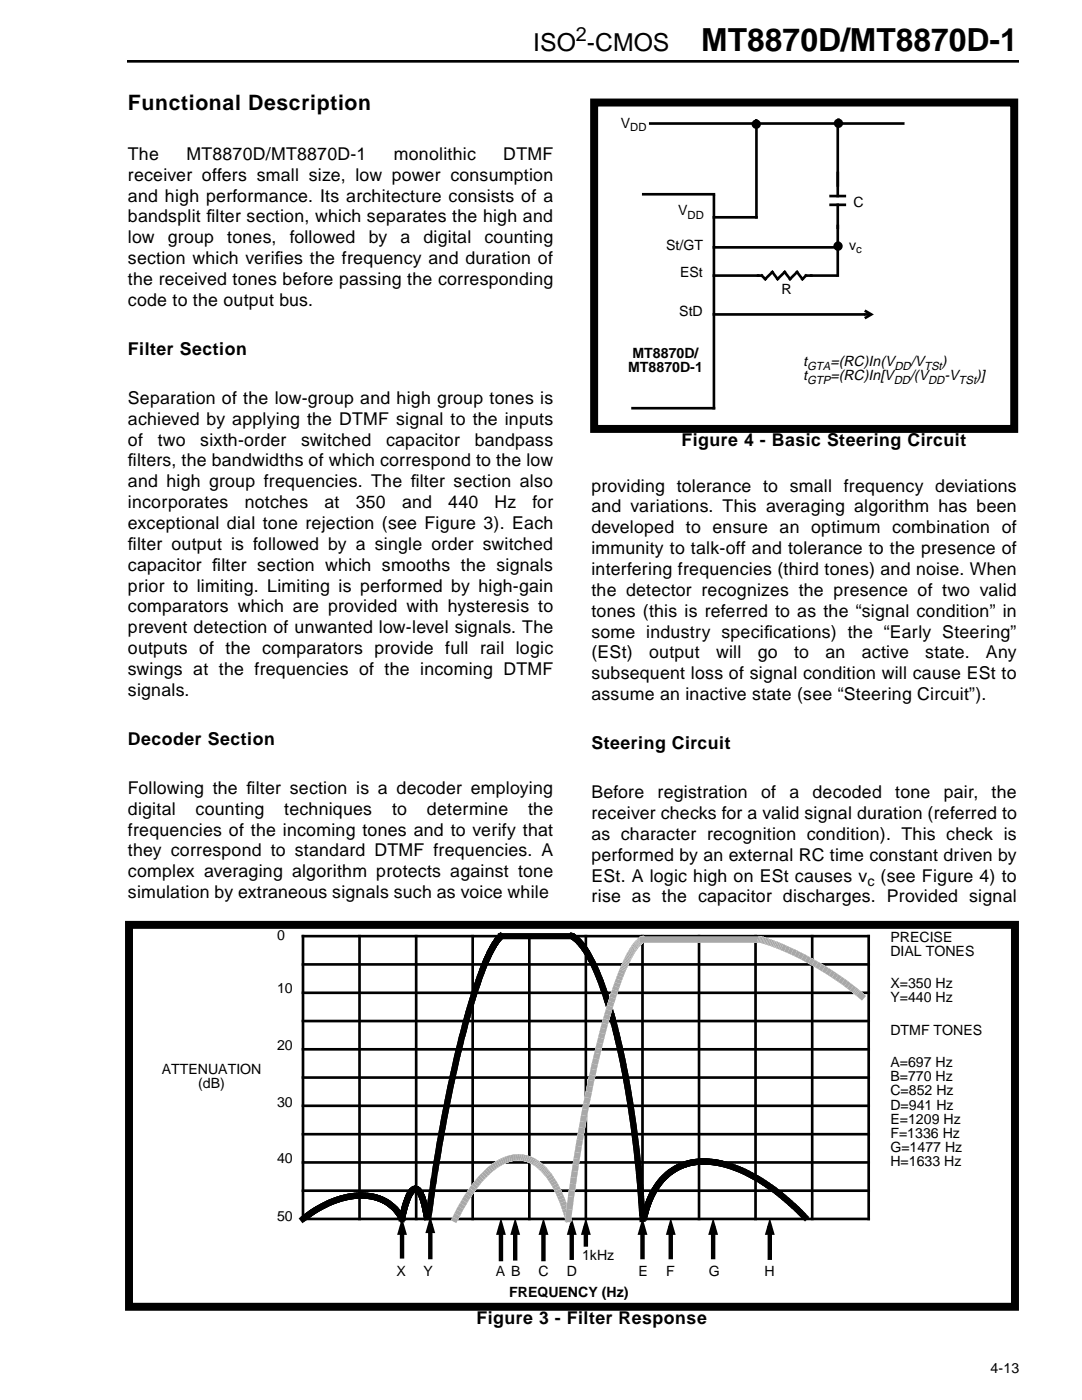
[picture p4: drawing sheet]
<svg xmlns="http://www.w3.org/2000/svg" width="216mm" height="279mm" viewBox="0 0 216 279" stroke-linecap="round" stroke-linejoin="round" font-family="sans-serif">
<path d="M25.4 12.2h177.9" fill="none" stroke="#000" stroke-width=".53"/>
<path d="M190.5 272h13v3.1h-13z" fill-rule="evenodd" fill="#fff"/>
<g fill="#000" stroke="#000" stroke-width=".53">
<path d="M128.4 38.8h14.1zM167.2 34.5v4.6zM167.2 24.6v12.4zM165.7 39.1h2.9zM129.8 24.6h50.4zM142.5 43.4h8.4zM150.9 24.6v18.8zM142.5 55h8.8zM151.3 55h.7zM152 55l.7 .7zM152.7 55.7l1.4-1.4zM154.1 54.3l1.1 1.4z"/>
<path d="M155.2 55.7l1.4-1.4zM156.6 54.3l1 1.4zM157.6 55.7l1.4-1.4zM159 54.3l1.1 1.4zM160.8 55l-.7 .7zM160.8 55h1.1zM161.9 55h4.9zM167.2 40.9v4.6zM142.5 49.4h24.7zM167.2 45.1v9.9zM165.7 40.9h2.9zM142.5 62.7h29.9z"/>
<path d="M126.2 81.5h16.3zM142.5 39.1v42.3zM60.5 186.8h112.8zM60.5 192.5h112.8zM60.5 198.1h112.8zM60.5 203.8h112.8zM60.5 209.4h112.8zM60.5 215h112.8zM60.5 220.7h112.8zM60.5 226.4h112.8zM60.5 232h112.8zM60.5 237.6h112.8z"/>
<path d="M60.5 186.8v56.5zM71.7 186.8v56.5zM83 186.8v56.5zM94.3 186.8v56.5zM105.6 186.8v56.5zM116.9 186.8v56.5zM128.2 186.8v56.5zM139.5 186.8v56.5zM150.8 186.8v56.5zM162.1 186.8v56.5zM173.3 186.8v56.5zM60.5 243.3h112.8z"/>
</g>
<g fill="none" stroke="#000" stroke-width=".53">
<path d="M172.4 62.7h1.5M172.5 62l1.4 .7-1.4 .8"/>
<circle cx="150.9" cy="24.8" r=".66"/>
<circle cx="167.3" cy="24.6" r=".66"/>
<circle cx="167.2" cy="49.1" r=".66"/>
</g>
<g fill="#000">
<path d="M150.4 24.2l.5-.2v.7v-.7a.71 .71 0 0 1 .7 .9 .71 .71 0 0 1-1 .5 .71 .71 0 0 1-.2-1.2zM166.8 24.1l.5-.2v.7v-.7a.71 .71 0 0 1 .7 .9 .71 .71 0 0 1-1 .4 .71 .71 0 0 1-.2-1.1zM166.7 48.6l.5-.2v.7v-.7a.71 .71 0 0 1 .7 .9 .71 .71 0 0 1-1 .4 .71 .71 0 0 1-.2-1.1zM79.9 246.2a.35 .35 0 0 1 .6-.1 .35 .35 0 0 1-.2 .6 .35 .35 0 0 1-.4-.3h.3h-.3zM85.6 245.8a.35 .35 0 0 1 .5 0 .35 .35 0 0 1-.1 .5 .35 .35 0 0 1-.5-.3h.4h-.4zM99.8 246.1a.35 .35 0 0 1 .5 .2 .35 .35 0 0 1-.3 .4 .35 .35 0 0 1-.4-.3h.4h-.4zM102.6 246.1a.35 .35 0 0 1 .5 .2 .35 .35 0 0 1-.2 .4 .35 .35 0 0 1-.4-.3h.3h-.3zM108.3 246.1a.35 .35 0 0 1 .5 .2 .35 .35 0 0 1-.3 .4 .35 .35 0 0 1-.4-.3h.3h-.3zM113.9 246.1a.35 .35 0 0 1 .5 .2 .35 .35 0 0 1-.3 .4 .35 .35 0 0 1-.4-.3h.4h-.4zM116.7 246.1a.35 .35 0 0 1 .5 .2 .35 .35 0 0 1-.2 .4 .35 .35 0 0 1-.5-.3h.4h-.4zM128 246.1a.35 .35 0 0 1 .5 .2 .35 .35 0 0 1-.2 .4 .35 .35 0 0 1-.4-.3h.3h-.3zM133.7 246.1a.35 .35 0 0 1 .5 .2 .35 .35 0 0 1-.3 .4 .35 .35 0 0 1-.4-.3h.3h-.3z"/>
<path d="M142.1 246.1a.35 .35 0 0 1 .5 .2 .35 .35 0 0 1-.2 .4 .35 .35 0 0 1-.5-.3h.4h-.4zM153.4 246.1a.35 .35 0 0 1 .5 .2 .35 .35 0 0 1-.2 .4 .35 .35 0 0 1-.4-.3h.3h-.3z"/>
</g>
<path d="M118.6 20.5h83.8v65.1h-83.8zM25.7 184.6h176.8v76.2h-176.8z" fill="none" stroke="#000" stroke-width="1.6" stroke-linecap="butt"/>
<path d="M80.2 244.6l.4 1.4h-.8zM85.9 244.3l.4 1.3h-.8zM100 244.6l.4 1.4h-.8zM102.8 244.6l.4 1.4h-.8zM108.4 244.6l.4 1.4h-.8zM114.1 244.6l.4 1.4h-.8zM116.9 244.6l.4 1.4h-.8zM128.2 244.6l.4 1.4h-.8zM133.8 244.6l.4 1.4h-.8zM142.3 244.6l.4 1.4h-.8zM153.6 244.6l.4 1.4h-.8z" fill="none" stroke="#000" stroke-width=".88" stroke-linecap="butt"/>
<path d="M80.2 244.6l.4 1.4h-.8zM85.9 244.3l.4 1.3h-.8zM100 244.6l.4 1.4h-.8zM102.8 244.6l.4 1.4h-.8zM108.4 244.6l.4 1.4h-.8zM114.1 244.6l.4 1.4h-.8zM116.9 244.6l.4 1.4h-.8zM128.2 244.6l.4 1.4h-.8zM133.8 244.6l.4 1.4h-.8zM142.3 244.6l.4 1.4h-.8zM153.6 244.6l.4 1.4h-.8z" fill="#000"/>
<path d="M80.2 246.4v4.3zM85.9 246v4.9zM100 246.4v4.9zM102.8 246.4v4.7zM108.4 246.4v4.9zM114.1 246.4v4.6zM116.9 246.4v2zM128.2 246.4v4.5zM133.8 246.4v4.5zM142.3 246.4v4.5zM153.6 246.4v4.6z" fill="#000" stroke="#000" stroke-width=".88"/>
<g fill="#000" stroke="#000" stroke-width="1.2">
<path d="M94.1 199.8l-.2 .9zM94.4 199l-.3 .8zM94.7 198.2l-.3 .8zM94.9 197.4l-.2 .8zM95.2 196.7l-.3 .7zM95.4 195.9l-.2 .8zM95.6 195.2l-.2 .7zM95.9 194.5l-.3 .7zM96.1 193.9l-.2 .6zM96.4 193.3l-.3 .6zM96.6 192.6l-.2 .7zM96.9 192.1l-.3 .5z"/>
<path d="M97 191.8l-.1 .3zM97.1 191.5l-.1 .3zM97.2 191.2l-.1 .3zM97.3 191l-.1 .2zM97.5 190.7l-.2 .3zM97.6 190.5l-.1 .2zM97.7 190.2l-.1 .3zM97.8 190l-.1 .2zM97.9 189.8l-.1 .2zM98.1 189.6l-.2 .2zM98.2 189.3l-.1 .3zM98.3 189.1l-.1 .2z"/>
<path d="M98.4 188.9l-.1 .2zM98.5 188.8l-.1 .1zM98.6 188.6l-.1 .2zM98.7 188.4l-.1 .2zM98.8 188.2l-.1 .2zM98.9 188l-.1 .2zM99 187.9l-.1 .1zM99.1 187.8l-.1 .1zM99.2 187.6l-.1 .2zM99.3 187.5l-.1 .1zM99.4 187.3l-.1 .2zM99.6 187.2l-.2 .1z"/>
<path d="M99.6 187.2l.1-.1zM99.7 187.1l.1-.1zM99.8 187l.1-.1zM100 186.8l-.1 .1zM100 186.8h14.1zM114.1 186.8l.1 .1zM114.2 186.9l.2 .1zM114.4 187l.1 .1zM114.5 187.1l.1 .1zM114.6 187.2l.2 .1zM114.8 187.3l.1 .1zM114.9 187.4l.1 .1z"/>
<path d="M115 187.5l.2 .1zM115.2 187.6l.1 .2zM115.3 187.8l.2 .1zM115.5 187.9l.1 .1zM115.6 188l.2 .2zM115.8 188.2l.1 .2zM115.9 188.4l.1 .1zM116 188.5l.2 .2zM116.2 188.7l.1 .2zM116.3 188.9l.2 .2zM116.5 189.1l.1 .2zM116.6 189.3l.1 .2z"/>
<path d="M116.7 189.5l.2 .2zM116.9 189.7l.1 .2zM117 189.9l.2 .3zM117.2 190.2l.1 .2zM117.3 190.4l.2 .3zM117.5 190.7l.2 .5zM117.7 191.2l.3 .5zM118 191.7l.3 .6zM118.3 192.3l.3 .6zM118.6 192.9l.3 .6zM118.9 193.5l.3 .6zM119.2 194.1l.2 .7z"/>
<path d="M119.4 194.8l.3 .7zM119.7 195.5l.3 .8zM120 196.3l.3 .7zM120.3 197l.2 .8zM120.5 197.8l.3 .8zM120.8 198.6l.3 .8zM89.5 219l-.3 1.1zM89.7 217.8l-.2 1.2zM89.9 216.7l-.2 1.1zM90.2 215.6l-.3 1.1zM90.4 214.5l-.2 1.1zM90.7 213.4l-.3 1.1z"/>
<path d="M90.9 212.3l-.2 1.1zM91.1 211.3l-.2 1zM91.4 210.2l-.3 1.1zM91.6 209.2l-.2 1zM91.9 208.2l-.3 1zM92.1 207.2l-.2 1zM92.4 206.2l-.3 1zM92.6 205.2l-.2 1zM92.9 204.3l-.3 .9zM93.1 203.3l-.2 1zM93.4 202.4l-.3 .9zM93.6 201.5l-.2 .9z"/>
<path d="M93.9 200.7l-.3 .8zM121.1 199.4l.2 .8zM121.3 200.2l.3 .9zM121.6 201.1l.3 .9zM121.9 202l.2 .9zM122.1 202.9l.3 .9zM122.4 203.8l.2 1zM122.6 204.8l.3 1zM122.9 205.8l.2 1zM123.1 206.8l.3 1zM123.4 207.8l.2 1zM123.6 208.8l.2 1.1z"/>
<path d="M123.8 209.9l.3 1zM124.1 210.9l.2 1.1zM124.3 212l.2 1.1zM124.5 213.1l.2 1.1zM124.7 214.2l.2 1.1zM124.9 215.3l.2 1.2zM125.1 216.5l.2 1.1zM125.3 217.6l.2 1.2zM125.5 218.8l.2 1.1zM65.5 240.1l.4-.1zM65.9 240l.4-.2zM66.3 239.8l.4-.1z"/>
<path d="M66.7 239.7l.3-.2zM67 239.5l.4-.1zM67.4 239.4l.4-.1zM67.8 239.3l.4-.1zM68.2 239.2l.3-.1zM68.5 239.1l.4-.1zM68.9 239l.4-.1zM69.3 238.9l.3-.1zM69.6 238.8h.4zM70 238.8l.3-.1zM70.3 238.7h.4zM70.7 238.7l.4-.1z"/>
<path d="M71.1 238.6h.3zM71.4 238.6h.3zM71.7 238.6h.4zM72.1 238.6h.3zM72.4 238.6h.4zM72.8 238.6h.3zM73.1 238.6l.3 .1zM73.4 238.7h.4zM73.8 238.7l.3 .1zM74.1 238.8h.3zM74.4 238.8l.3 .1zM74.7 238.9l.3 .1z"/>
<path d="M75 239l.3 .1zM75.3 239.1l.3 .1zM75.6 239.2l.3 .1zM75.9 239.3l.3 .1zM76.2 239.4l.3 .1zM76.5 239.5l.2 .2zM76.7 239.7l.3 .1zM77 239.8l.3 .2zM81.1 240l-.1 .2zM81.1 239.8v.2zM81.2 239.5l-.1 .3zM81.3 239.3l-.1 .2z"/>
<path d="M81.4 239.1l-.1 .2zM81.5 238.9l-.1 .2zM81.5 238.7v.2zM81.6 238.5l-.1 .2zM81.7 238.4l-.1 .1zM81.8 238.2l-.1 .2zM81.9 238.1l-.1 .1zM82 238l-.1 .1zM82.1 237.9l-.1 .1zM82.2 237.7l-.1 .2zM82.2 237.7l.1-.1zM82.4 237.5l-.1 .1z"/>
<path d="M82.5 237.5l.1-.1zM82.7 237.3h.1zM82.9 237.3h.1zM83.2 237.4l.1 .1zM83.3 237.5l.1 .1zM83.4 237.6l.1 .1zM83.5 237.7h.1zM83.6 237.7l.1 .2zM83.7 237.9l.1 .1zM83.8 238v.1zM83.8 238.1l.1 .1zM83.9 238.2l.1 .2z"/>
<path d="M84 238.4l.1 .1zM84.1 238.5v.2zM84.1 238.7l.1 .2zM84.2 238.9l.1 .2zM84.3 239.1l.1 .2zM84.4 239.3v.2zM84.4 239.5l.1 .3zM84.5 239.8l.1 .2zM86 239.3l-.2 1.2zM86.2 238.1l-.2 1.2zM86.5 235.6l-.3 2.5zM86.9 233.2l-.4 2.4z"/>
<path d="M87.1 232l-.2 1.2zM87.3 230.8l-.2 1.2zM87.5 229.6l-.2 1.2zM87.7 228.4l-.2 1.2zM87.9 227.2l-.2 1.2zM88.1 226l-.2 1.2zM88.3 224.8l-.2 1.2zM88.6 223.6l-.3 1.2zM88.8 222.4l-.2 1.2zM89 221.3l-.2 1.1zM89.2 220.1l-.2 1.2zM125.7 219.9l.2 1.2z"/>
<path d="M125.9 221.1l.2 1.2zM126.1 222.3l.1 1.2zM126.2 223.5l.2 1.2zM126.4 224.7l.2 1.2zM126.6 225.9l.1 1.3zM126.7 227.2l.2 1.2zM126.9 228.4l.1 1.2zM127 229.6l.2 1.2zM127.2 230.8l.1 1.3zM127.3 232.1l.1 1.2zM127.4 233.3l.1 1.3zM127.5 234.6l.2 1.2z"/>
<path d="M127.7 235.8l.1 1.3zM127.8 237.1l.1 1.2zM127.9 238.3v1.3zM129.5 239.8l-.1 .3zM129.6 239.6l-.1 .2zM129.7 239.3l-.1 .3zM129.8 239l-.1 .3zM130 238.7l-.2 .3zM130.1 238.5l-.1 .2zM130.2 238.2l-.1 .3zM130.4 238l-.2 .2zM130.5 237.7l-.1 .3z"/>
<path d="M130.6 237.5l-.1 .2zM130.8 237.2l-.2 .3zM130.9 237l-.1 .2zM131.1 236.7l-.2 .3zM131.3 236.5l-.2 .2zM131.4 236.3l-.1 .2zM131.6 236.1l-.2 .2zM131.8 235.9l-.2 .2zM131.9 235.6l-.1 .3zM132.1 235.4l-.2 .2zM132.1 235.4l.2-.1zM132.3 235.3l.2-.2z"/>
<path d="M132.6 234.9l-.1 .2zM132.8 234.7l-.2 .2zM132.8 234.7l.2-.2zM133 234.5l.2-.1zM133.4 234.2l-.2 .2zM133.4 234.2l.2-.2zM133.6 234l.2-.1zM133.8 233.9l.2-.2zM134 233.7l.2-.1zM134.2 233.6l.3-.2zM134.5 233.4l.2-.1zM134.7 233.3l.2-.1z"/>
<path d="M134.9 233.2l.2-.1zM135.1 233.1l.2-.1zM135.3 233l.3-.2zM135.6 232.8l.2-.1zM135.8 232.7l.3-.1zM136.1 232.6h.2zM136.3 232.6l.2-.2zM136.5 232.4h.3zM136.8 232.4l.2-.1zM137 232.3l.3-.1zM137.3 232.2l.2-.1zM137.5 232.1h.3z"/>
<path d="M137.8 232.1l.2-.1zM138 232h.3zM138.3 232l.2-.1zM138.5 231.9h.3zM138.8 231.9h.3zM139.1 231.9h.2zM139.3 231.9l.3-.1zM139.6 231.8h.3zM139.9 231.8h.3zM140.2 231.8h.2zM140.4 231.8h.3zM140.7 231.8h.3z"/>
<path d="M141 231.8h.3zM141.3 231.8l.3 .1zM141.6 231.9h.3zM141.9 231.9h.2zM142.1 231.9h.4zM142.5 231.9l.2 .1zM142.7 232h.3zM143 232l.3 .1zM143.3 232.1h.3zM143.6 232.1l.3 .1zM143.9 232.2l.6 .2zM144.5 232.4l.6 .2z"/>
<path d="M145.1 232.6l.7 .1zM145.8 232.7l.6 .3zM146.4 233l.6 .2zM147 233.2l.6 .2zM147.6 233.4l.7 .3zM148.3 233.7l.6 .3zM148.9 234l.6 .4zM149.5 234.4l.7 .3zM150.2 234.7l.7 .4zM150.9 235.1l.6 .3zM151.5 235.4l.7 .5zM152.2 235.9l.6 .4z"/>
<path d="M152.8 236.3l.7 .4zM153.5 236.7l.6 .5zM154.1 237.2l.7 .5zM154.8 237.7l.6 .5zM155.4 238.2l.7 .5zM156.1 238.7l.7 .6zM156.8 239.3l.6 .5zM60.5 243.3l.3-.3zM60.8 243l.4-.3zM61.2 242.7l.3-.2zM61.5 242.5l.4-.3zM61.9 242.2l.3-.2z"/>
<path d="M62.2 242l.4-.3zM62.6 241.7l.3-.2zM62.9 241.5l.4-.2zM63.3 241.3l.4-.2zM63.7 241.1l.4-.2zM64.1 240.9l.3-.2zM64.4 240.7l.4-.2zM64.8 240.5l.4-.2zM65.2 240.3l.3-.2zM77.3 240l.2 .1zM77.5 240.1l.2 .2zM77.7 240.3l.3 .2z"/>
<path d="M78 240.5l.2 .2zM78.2 240.7l.2 .2zM78.4 240.9l.2 .2zM78.6 241.1l.2 .2zM78.8 241.3l.3 .2zM79.1 241.5l.1 .2zM79.2 241.7l.2 .3zM79.4 242l.2 .2zM79.6 242.2l.2 .3zM79.8 242.5l.1 .2zM79.9 242.7l.2 .3zM80.1 243l.1 .3z"/>
<path d="M80.3 242.9l-.1 .4zM80.3 242.6v.3zM80.4 242.3l-.1 .3zM80.5 241.9l-.1 .4zM80.6 241.6l-.1 .3zM80.7 241.3l-.1 .3zM80.7 241.1v.2zM80.8 240.8l-.1 .3zM80.9 240.5l-.1 .3zM81 240.2l-.1 .3zM84.6 240v.2zM84.6 240.2l.1 .3z"/>
<path d="M84.7 240.5l.1 .3zM84.8 240.8v.3zM84.8 241.1l.1 .2zM84.9 241.3v.3zM84.9 241.6l.1 .3zM85 241.9v.4zM85 242.3l.1 .3zM85.1 242.6v.3zM85.7 241.7l-.2 1.2zM85.8 240.5l-.1 1.2zM127.9 239.6l.2 1.2zM128.1 240.8v1.2z"/>
<path d="M128.1 242l.1 1.3zM128.6 242.6v.3zM128.7 242.3l-.1 .3zM128.8 241.9l-.1 .4zM128.9 241.6l-.1 .3zM129 241.3l-.1 .3zM129.1 241l-.1 .3zM129.2 240.7l-.1 .3zM129.3 240.4l-.1 .3zM129.4 240.1l-.1 .3zM157.4 239.8l.6 .6zM158 240.4l.7 .6z"/>
<path d="M158.7 241l.7 .6zM159.4 241.6l.6 .7zM160 242.3l.6 .6z"/>
</g>
<g fill="#000" stroke="#fff" stroke-width="1.2">
<path d="M122.2 199.4l-.3 .8zM122.4 198.6l-.2 .8zM122.7 197.8l-.3 .8zM122.9 197l-.2 .8zM123.2 196.3l-.3 .7zM123.5 195.6l-.3 .7zM123.7 194.9l-.2 .7zM124 194.3l-.3 .6zM124.2 193.7l-.2 .6zM124.5 193.1l-.3 .6zM124.6 192.8l-.1 .3zM124.7 192.5l-.1 .3z"/>
<path d="M124.8 192.2l-.1 .3zM125 192l-.2 .2zM125.1 191.7l-.1 .3zM125.2 191.5l-.1 .2zM125.4 191.2l-.2 .3zM125.5 191l-.1 .2zM125.6 190.7l-.1 .3zM125.7 190.5l-.1 .2zM125.8 190.3l-.1 .2zM125.9 190.1l-.1 .2zM126.1 189.9l-.2 .2zM126.2 189.7l-.1 .2z"/>
<path d="M126.3 189.5l-.1 .2zM126.4 189.3l-.1 .2zM126.6 189.2l-.2 .1zM126.7 189l-.1 .2zM126.8 188.9l-.1 .1zM126.9 188.7l-.1 .2zM127 188.6l-.1 .1zM127.1 188.4l-.1 .2zM127.1 188.4l.1-.1zM127.3 188.2l-.1 .1zM127.3 188.2l.1-.1zM127.4 188.1l.2-.1z"/>
<path d="M127.7 187.9l-.1 .1zM127.7 187.9l.1-.1zM127.8 187.8l.1-.1zM127.9 187.7h.1zM128 187.7l.1-.1zM128.1 187.6l.1-.1zM128.2 187.5h23.6zM151.8 187.5l.3 .1zM152.1 187.6l.3 .1zM152.4 187.7l.2 .1zM152.6 187.8l.3 .1zM152.9 187.9h.3z"/>
<path d="M153.2 187.9l.3 .1zM153.5 188l.3 .2zM153.8 188.2l.3 .1zM154.1 188.3l.3 .1zM154.4 188.4l.3 .1zM154.7 188.5l.3 .1zM155 188.6l.3 .1zM155.3 188.7l.3 .2zM155.6 188.9l.4 .1zM156 189l.3 .1zM156.3 189.1l.3 .2zM156.6 189.3l.7 .3z"/>
<path d="M157.3 189.6l.6 .3zM157.9 189.9l.7 .3zM158.6 190.2l.7 .3zM159.3 190.5l.7 .4zM160 190.9l.7 .3zM160.7 191.2l.7 .4zM161.4 191.6l.7 .4zM162.1 192l.7 .4zM162.8 192.4l.7 .4zM163.5 192.8l.7 .4zM164.2 193.2l.7 .4zM164.9 193.6l.6 .5z"/>
<path d="M165.5 194.1l.7 .4zM166.2 194.5l.6 .4zM166.8 194.9l.7 .5zM167.5 195.4l.6 .4zM168.1 195.8l.6 .4zM168.7 196.2l.6 .5zM169.3 196.7l.6 .4zM169.9 197.1l.5 .4zM170.4 197.5l.5 .5zM170.9 198l.3 .2zM171.2 198.2l.3 .2zM171.5 198.4l.2 .2z"/>
<path d="M171.7 198.6l.2 .2zM117.1 219.7l-.2 1.1zM117.4 218.5l-.3 1.2zM117.6 217.3l-.2 1.2zM117.8 216.2l-.2 1.1zM118.1 215l-.3 1.2zM118.3 214l-.2 1zM118.6 212.8l-.3 1.2zM118.8 211.8l-.2 1zM119.1 210.7l-.3 1.1zM119.3 209.6l-.2 1.1zM119.6 208.6l-.3 1z"/>
<path d="M119.8 207.6l-.2 1zM120.1 206.6l-.3 1zM120.4 205.6l-.3 1zM120.6 204.7l-.2 .9zM120.9 203.7l-.3 1zM121.1 202.8l-.2 .9zM121.4 201.9l-.3 .9zM121.6 201l-.2 .9zM121.9 200.2l-.3 .8zM92.6 239.9l-.3 .6zM93 239.2l-.4 .7zM93.4 238.6l-.4 .6z"/>
<path d="M93.8 238.1l-.4 .5zM94.2 237.5l-.4 .6zM94.5 237l-.3 .5zM95 236.4l-.5 .6zM95.3 236l-.3 .4zM95.7 235.5l-.4 .5zM96.1 235l-.4 .5zM96.6 234.6l-.5 .4zM96.6 234.6l.4-.4zM97.4 233.8l-.4 .4zM97.4 233.8l.3-.4zM97.7 233.4l.5-.3z"/>
<path d="M98.2 233.1l.4-.3zM98.6 232.8l.4-.3zM99 232.5l.4-.3zM99.4 232.2l.4-.2zM99.8 232l.4-.2zM100.2 231.8l.4-.2zM100.6 231.6l.4-.1zM101 231.5l.4-.2zM101.4 231.3l.4-.1zM101.8 231.2l.4-.1zM102.2 231.1h.4zM102.6 231.1l.4-.1z"/>
<path d="M103 231h.4zM103.4 231h.4zM103.8 231l.4 .1zM104.2 231.1h.4zM104.6 231.1l.4 .1zM105 231.2l.3 .1zM105.3 231.3l.4 .2zM105.7 231.5l.4 .1zM106.1 231.6l.3 .2zM106.4 231.8l.4 .2zM106.8 232l.3 .2zM107.1 232.2l.2 .2z"/>
<path d="M107.3 232.4l.2 .1zM107.5 232.5l.2 .1zM107.7 232.6l.1 .2zM107.8 232.8l.2 .2zM108 233l.2 .1zM108.2 233.1l.1 .2zM108.3 233.3l.2 .1zM108.5 233.4l.2 .2zM108.7 233.6l.1 .2zM108.8 233.8l.2 .2zM109 234l.2 .2zM109.2 234.2l.1 .2z"/>
<path d="M109.3 234.4l.2 .2zM109.5 234.6l.2 .2zM109.7 234.8l.1 .2zM109.8 235l.3 .5zM110.1 235.5l.3 .5zM110.4 236l.3 .4zM110.7 236.4l.3 .6zM111 237l.3 .5zM111.3 237.5l.2 .6zM111.5 238.1l.3 .5zM111.8 238.6l.2 .6zM112 239.2l.3 .7z"/>
<path d="M114 238.2l-.3 2.5zM114.2 236.9l-.2 1.3zM114.4 235.7l-.2 1.2zM114.6 234.4l-.2 1.3zM114.8 233.2l-.2 1.2zM115 231.9l-.2 1.3zM115.2 230.6l-.2 1.3zM115.4 229.4l-.2 1.2zM115.6 228.2l-.2 1.2zM115.8 226.9l-.2 1.3zM116 225.7l-.2 1.2zM116.2 224.5l-.2 1.2z"/>
<path d="M116.4 223.3l-.2 1.2zM116.7 222l-.3 1.3zM116.9 220.8l-.2 1.2zM91.2 242.6l-.4 .7zM91.5 241.8l-.3 .8zM91.9 241.2l-.4 .6zM92.3 240.5l-.4 .7zM112.3 239.9l.2 .6zM112.5 240.5l.2 .7zM112.7 241.2l.3 .6zM113 241.8l.2 .8zM113.2 242.6l.2 .7z"/>
<path d="M113.7 240.7l-.3 2.6z"/>
</g>
<path d="M171.9 198.8a57.7 57.7 0 0 0-20.1-11.3h-23.6a10.9 10.9 0 0 0-3.5 5 92.5 92.5 0 0 0-4.6 14.1 285.7 285.7 0 0 0-6.1 31.6l-.6 5.1a21.5 21.5 0 0 0-4.9-9.9 6.9 6.9 0 0 0-9.9-.6 28.4 28.4 0 0 0-7.8 10.5" fill="none" stroke="#aaa" stroke-width="1.2"/>
<text font-size="6.3" x="139.9" y="10.1">MT8870D/MT8870D-1</text>
<text font-size="4.9" x="106.4" y="10.1">ISO -CMOS</text>
<text font-size="4.2" x="25.5" y="21.9">Functional Description</text>
<text font-size="4" x="114.9" y="8.2">2</text>
<g font-size="3.5">
<text x="25.5" y="31.9">The</text>
<text x="37.2" y="31.9">MT8870D/MT8870D-1</text>
<text x="78.6" y="31.9">monolithic</text>
<text x="100.4" y="31.9">DTMF</text>
<text x="25.5" y="36.1">receiver offers small size, low power consumption</text>
<text x="25.5" y="40.2">and high performance. Its architecture consists of a</text>
<text x="25.5" y="44.4">bandsplit f</text>
<text x="41.2" y="44.4">ilter section, which separates the high and</text>
<text x="25.5" y="48.6">low</text>
<text x="25.5" y="52.7">section which verif</text>
<text x="33.5" y="48.6">group</text>
<text x="45.3" y="48.6">tones,</text>
<text x="54.9" y="52.7">ies the frequency and duration of</text>
<text x="57.8" y="48.6">followed</text>
<text x="73.6" y="48.6">by</text>
<text x="79.9" y="48.6">a</text>
<text x="84.5" y="48.6">digital</text>
<text x="96.7" y="48.6">counting</text>
<text x="25.5" y="56.9">the received tones before passing the corresponding</text>
<text x="25.5" y="61.1">code to the output bus.</text>
<text x="25.5" y="70.8">Filter Section</text>
<text x="25.5" y="80.6">Separation of the low-group and high group tones is</text>
<text x="25.5" y="84.8">achieved by applying the DTMF signal to the inputs</text>
<text x="25.5" y="88.9">of</text>
<text x="31.5" y="88.9">two</text>
<text x="40" y="88.9">sixth-order</text>
<text x="60.1" y="88.9">switched</text>
<text x="77" y="88.9">capacitor</text>
<text x="94.7" y="88.9">bandpass</text>
<text x="136" y="89">Figure 4 - Basic Steering Circuit</text>
<text x="25.5" y="93.1">f</text>
<text x="25.5" y="93.1">ilters, the bandwidths of which correspond to the low</text>
<text x="25.5" y="97.3">and high group frequencies. The f</text>
<text x="25.5" y="101.4">incorporates</text>
<text x="48.8" y="101.4">notches</text>
<text x="64.7" y="101.4">at</text>
<text x="71" y="101.4">350</text>
<text x="80.2" y="101.4">and</text>
<text x="82" y="97.3">ilter section also</text>
<text x="89.4" y="101.4">440</text>
<text x="98.7" y="101.4">Hz</text>
<text x="106.3" y="101.4">for</text>
<text x="118" y="98.1">providing tolerance to small frequency deviations</text>
<text x="25.5" y="105.6">exceptional dial tone rejection (see Figure 3). Each</text>
<text x="118" y="102.3">and variations. This averaging algorithm has been</text>
<text x="118" y="106.4">developed to ensure an optimum combination of</text>
<text x="25.5" y="109.7">f</text>
<text x="25.5" y="109.7">ilter output is followed by a single order switched</text>
<text x="25.5" y="113.9">capacitor f</text>
<text x="42.4" y="113.9">ilter section which smooths the signals</text>
<text x="118" y="110.6">immunity to talk-off and tolerance to the presence of</text>
<text x="25.5" y="118.1">prior to limiting. Limiting is performed by high-gain</text>
<text x="118" y="114.8">interfering frequencies (third tones) and noise. When</text>
<text x="118" y="118.9">the detector recognizes the presence of two valid</text>
<text x="25.5" y="122.2">comparators which are provided with hysteresis to</text>
<text x="118" y="123.1">tones (this is referred to as the “signal condition” in</text>
<text x="25.5" y="126.4">prevent detection of unwanted low-level signals. The</text>
<text x="25.5" y="130.6">outputs of the comparators provide full rail logic</text>
<text x="118" y="127.3">some industry specif</text>
<text x="118" y="131.4">(ESt)</text>
<text x="129.5" y="131.4">output</text>
<text x="142.9" y="131.4">will</text>
<text x="151.2" y="131.4">go</text>
<text x="152.4" y="127.3">ications) the “Early Steering”</text>
<text x="158.5" y="131.4">to</text>
<text x="164.7" y="131.4">an</text>
<text x="172" y="131.4">active</text>
<text x="184.6" y="131.4">state.</text>
<text x="196.7" y="131.4">Any</text>
<text x="25.5" y="134.7">swings at the frequencies of the incoming DTMF</text>
<text x="118" y="135.6">subsequent loss of signal condition will cause ESt to</text>
<text x="25.5" y="138.9">signals.</text>
<text x="118" y="139.7">assume an inactive state (see “Steering Circuit”).</text>
<text x="25.5" y="148.6">Decoder Section</text>
<text x="118" y="149.5">Steering Circuit</text>
<text x="25.5" y="158.4">Following the f</text>
<text x="49.2" y="158.4">ilter section is a decoder employing</text>
<text x="118" y="159.3">Before</text>
<text x="131.2" y="159.3">registration</text>
<text x="151.9" y="159.3">of</text>
<text x="157.5" y="159.3">a</text>
<text x="162.1" y="159.3">decoded</text>
<text x="178.6" y="159.3">tone</text>
<text x="188.3" y="159.3">pair,</text>
<text x="197.9" y="159.3">the</text>
<text x="25.5" y="162.6">digital</text>
<text x="25.5" y="166.7">frequencies of the incoming tones and to verify that</text>
<text x="39" y="162.6">counting</text>
<text x="56.7" y="162.6">techniques</text>
<text x="78.2" y="162.6">to</text>
<text x="85.2" y="162.6">determine</text>
<text x="105.4" y="162.6">the</text>
<text x="118" y="163.4">receiver checks for a valid signal duration (referred to</text>
<text x="118" y="167.6">as character recognition condition). This check is</text>
<text x="25.5" y="170.9">they correspond to standard DTMF frequencies. A</text>
<text x="118" y="171.8">performed by an external RC time constant driven by</text>
<text x="25.5" y="175.1">complex averaging algorithm protects against tone</text>
<text x="25.5" y="179.2">simulation by extraneous signals such as voice while</text>
<text x="118" y="175.9">ESt. A logic high on ESt causes v</text>
<text x="175.7" y="175.9">(see Figure 4) to</text>
<text x="118" y="180.1">rise as the capacitor discharges. Provided signal</text>
<text x="95.1" y="264.2">Figure 3 - Filter Response</text>
</g>
<g font-size="2.9">
<text x="160.3" y="75.9">t</text>
<text x="160.3" y="73.1">t</text>
<text x="165.7" y="73.1">=(RC)In(V</text>
<text x="165.7" y="75.9">=(RC)In[V</text>
<text x="181.6" y="75.9">/(V</text>
<text x="181.7" y="73.1">/V</text>
<text x="187.9" y="73.1">)</text>
<text x="188.5" y="75.9">-V</text>
<text x="194.8" y="75.9">)]</text>
</g>
<g font-size="2.8">
<text x="123.9" y="25.5">V</text>
<text x="170.3" y="41.2">C</text>
<text x="135.3" y="42.9">V</text>
<text x="132.9" y="49.8">St/GT</text>
<text x="169.4" y="49.8">v</text>
<text x="135.7" y="55.2">ESt</text>
<text x="155.9" y="58.7">R</text>
<text x="135.5" y="63">StD</text>
<text x="126.2" y="71.5">MT8870D/</text>
<text x="125.4" y="74.3">MT8870D-1</text>
<text x="173.1" y="176.8">c</text>
<text x="55.3" y="187.7">0</text>
<text x="177.7" y="188">PRECISE</text>
<text x="177.7" y="190.8">DIAL TONES</text>
<text x="177.7" y="197.2">X=350 Hz</text>
<text x="55.3" y="198.3">10</text>
<text x="177.7" y="200.1">Y=440 Hz</text>
<text x="55.3" y="209.6">20</text>
<text x="177.7" y="206.5">DTMF TONES</text>
<text x="32.3" y="214.3">ATTENUATION</text>
<text x="177.7" y="213">A=697 Hz</text>
<text x="177.7" y="215.8">B=770 Hz</text>
<text x="39.6" y="217.1">(dB)</text>
<text x="55.3" y="221">30</text>
<text x="177.7" y="218.6">C=852 Hz</text>
<text x="177.7" y="221.4">D=941 Hz</text>
<text x="177.7" y="224.3">E=1209 Hz</text>
<text x="177.7" y="227.1">F=1336 Hz</text>
<text x="55.3" y="232.1">40</text>
<text x="177.7" y="229.9">G=1477 Hz</text>
<text x="177.7" y="232.7">H=1633 Hz</text>
<text x="55.3" y="243.8">50</text>
<text x="116.2" y="251.5">1kHz</text>
<text x="79.1" y="254.6">X</text>
<text x="84.5" y="254.6">Y</text>
<text x="99" y="254.6">A B</text>
<text x="107.4" y="254.6">C</text>
<text x="113.1" y="254.6">D</text>
<text x="127.4" y="254.6">E</text>
<text x="133" y="254.6">F</text>
<text x="141.4" y="254.6">G</text>
<text x="152.5" y="254.6">H</text>
<text x="101.6" y="258.8">FREQUENCY (Hz)</text>
<text x="197.6" y="273.9">4-13</text>
</g>
<g font-size="2.3">
<text x="125.8" y="26.2">DD</text>
<text x="137.2" y="43.6">DD</text>
<text x="170.8" y="50.5">c</text>
<text x="161.1" y="73.8">GTA</text>
<text x="161.1" y="76.6">GTP</text>
<text x="178.3" y="76.6">DD</text>
<text x="178.5" y="73.8">DD</text>
<text x="184.4" y="73.8">TSt</text>
<text x="185.2" y="76.6">DD</text>
<text x="191.3" y="76.6">TSt</text>
</g>
</svg>
